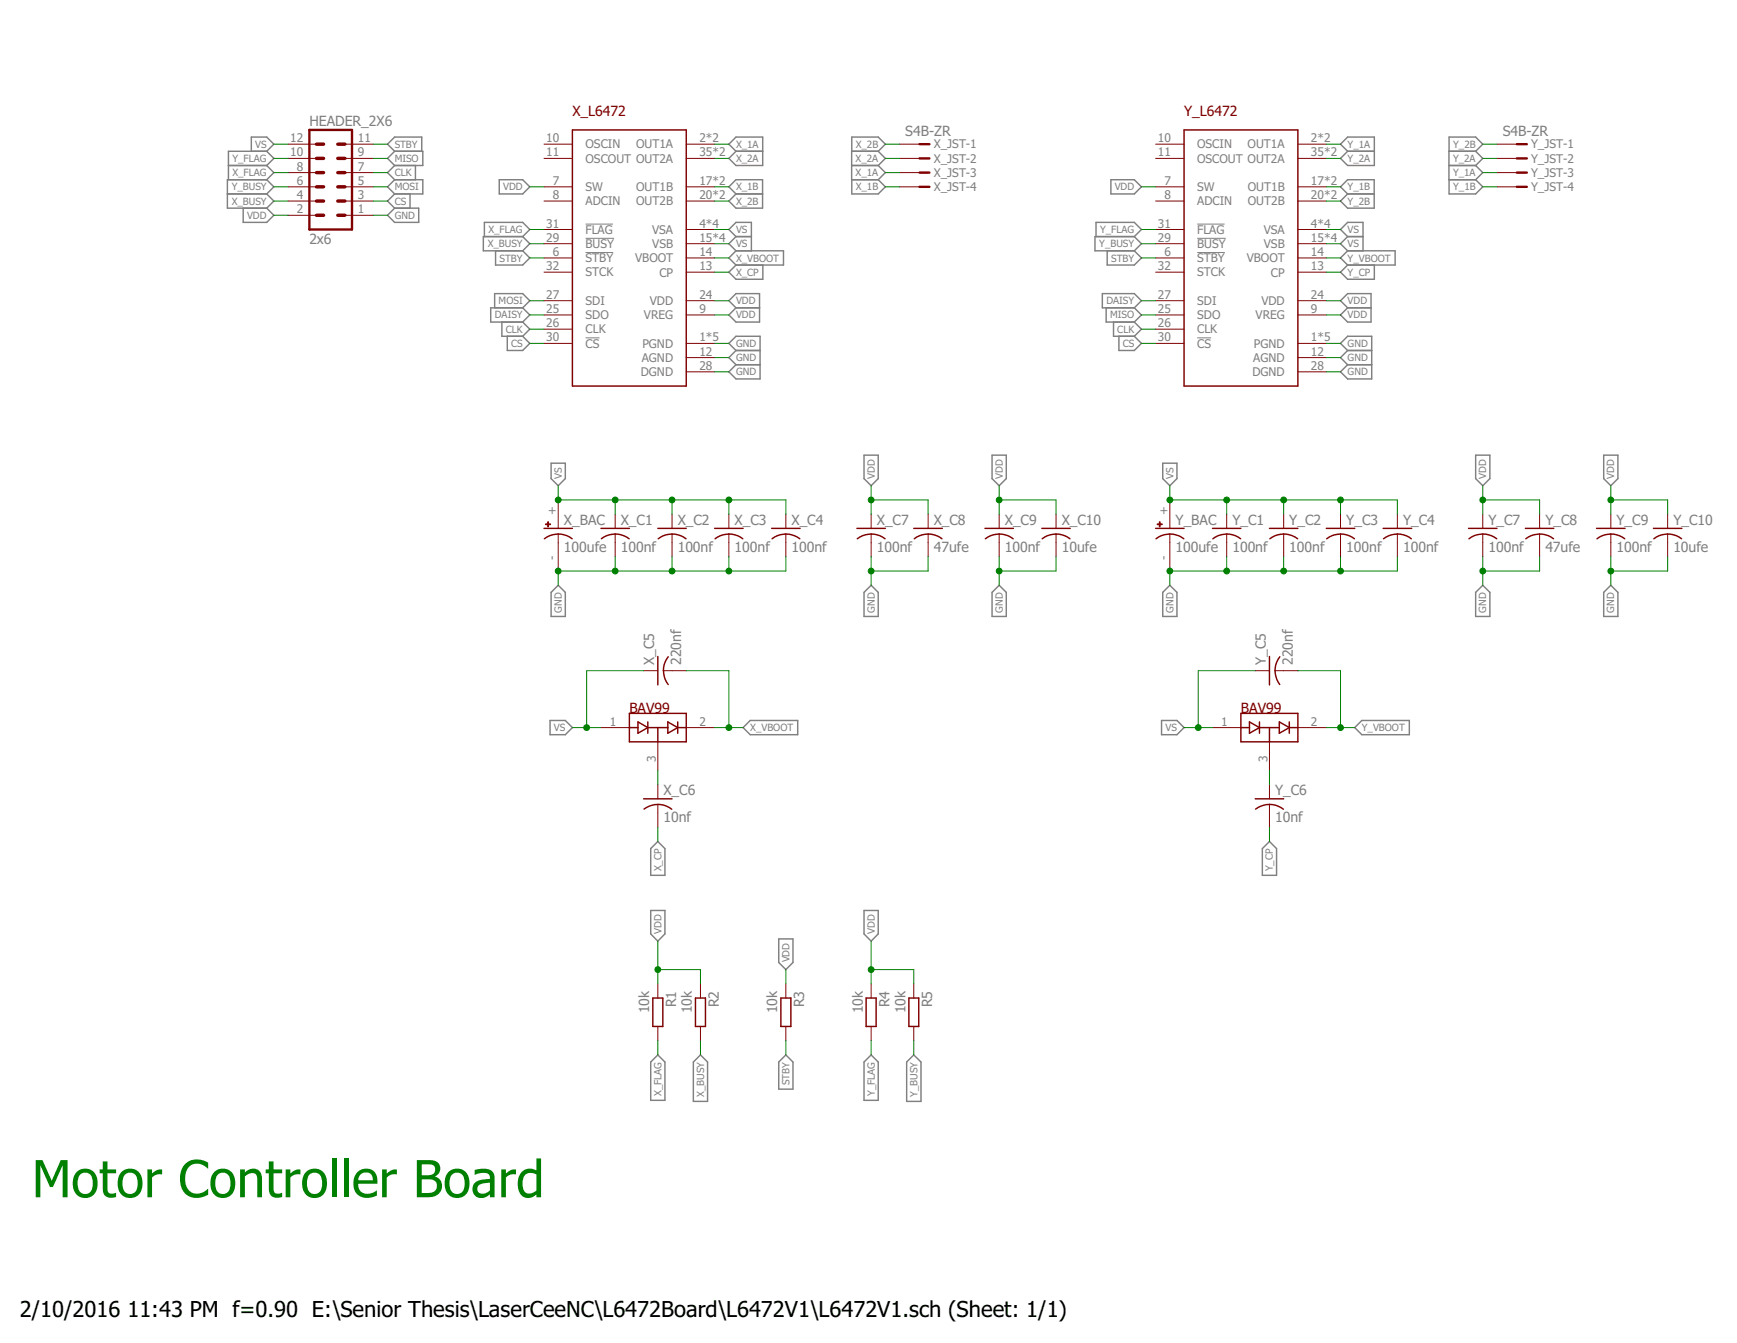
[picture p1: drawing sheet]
<svg xmlns="http://www.w3.org/2000/svg" width="279mm" height="216mm" viewBox="0 0 279 216" stroke-linecap="round" stroke-linejoin="round" font-family="sans-serif">
<path d="M94.2 36h4.4M94.2 38.3h4.6M192.6 36h4.4M192.6 38.3h4.6M94.2 40.6h4.4M94.2 54.3h2.2M192.6 40.6h4.4M192.6 54.3h2.2" fill="none" stroke="#808080" stroke-width=".16"/>
<g fill="none" stroke="#808080" stroke-width=".23">
<path d="M36.6 31.2h6.3M36.7 26.6h6.2M39.1 33.5v2.3h3.8l1.1-1.2-1.1-1.1M40.4 24.3v-2.3h2.5l1.1 1.2-1.1 1.1M42.9 28.9h-6.3v4.6h6.3M42.9 24.3h-6.2v4.6M42.9 26.6l1.1 1.1-1.1 1.2M42.9 31.2l1.1 1.1-1.1 1.2M42.9 24.3l1.1 1.2-1.1 1.1M42.9 28.9l1.1 1.1-1.1 1.2M62.3 34.6l1.2-1.1h3.9v2.3h-3.9zM63.5 28.9h4.5v2.3h-4.5"/>
<path d="M63.5 24.3l-1.2-1.1 1.2-1.2h4.3v2.3M63.5 24.3h4.5v2.3h-4.5M63.5 28.9l-1.2 1.1 1.2 1.2M63.5 26.6l-1.2 1.1 1.2 1.2M63.5 31.2l-1.2 1.1 1.2 1.2M63.5 24.3l-1.2 1.2 1.2 1.1M66 31.2v2.3M66.8 26.6v2.3M77.9 38v-2.2h6.2l1.1 1.1-1.1 1.1M80.3 28.9h3.8l1.1 1.1-1.1 1.2h-3.8zM84.1 38h-6.4v2.3h6.4M84.1 38l1.1 1.2-1.1 1.1"/>
<path d="M117.2 30l1.2-1.1h4.3v4.6h-4.3l-1.2-1.2 1.2-1.1zM117.2 23.2l1.2-1.2h4.3v4.6h-4.3l-1.2-1.1 1.2-1.2zM118.4 31.2h4.3M118.4 38l-1.2-1.1 1.2-1.1h2.5v4.5M118.4 24.3h4.3M118.4 38h2.5M118.4 38l-1.2 1.2 1.2 1.1M137 28.9h4.3M137 24.3h4.3M137 26.6h4.3M141.3 24.3l1.1-1.1-1.1-1.2h-4.3v9.2h4.3l1.1-1.2-1.1-1.1M141.3 24.3l1.1 1.2-1.1 1.1"/>
<path d="M141.3 26.6l1.1 1.1-1.1 1.2M176.3 38v-2.2h6.2l1.1 1.1-1.1 1.1M178.7 28.9h3.8l1.1 1.1-1.1 1.2h-3.8zM182.5 38h-6.4v2.3h6.4M182.5 38l1.1 1.2-1.1 1.1M215.6 30l1.2-1.1h4.2v4.6h-4.2l-1.2-1.2 1.2-1.1zM215.6 23.2l1.2-1.2h4.3v4.6h-4.3l-1.2-1.1 1.2-1.2zM216.8 31.2h4.2M216.8 38l-1.2-1.1 1.2-1.1h2.4v4.5M216.8 24.3h4.3M216.8 38h2.4M216.8 38l-1.2 1.2 1.2 1.1"/>
<path d="M233.1 28.9h4.3M233.1 24.3h4.3M233.1 26.6h4.3M237.4 24.3l1.1-1.1-1.1-1.2h-4.3v9.2h4.3l1.1-1.2-1.1-1.1M237.4 24.3l1.1 1.2-1.1 1.1M237.4 26.6l1.1 1.1-1.1 1.2M79.6 49.5v-2.3h4.5l1.1 1.1-1.1 1.2M79.7 40.3v2.3h4.4l1.1-1.1-1.1-1.2M80.7 51.8v2.3h3.4M81.6 54.1v2.2h2.5l1.1-1.1-1.1-1.1M84.1 49.5h-5.2v2.3h5.2M84.1 49.5l1.1 1.1-1.1 1.2"/>
<path d="M84.1 51.8l1.1 1.1-1.1 1.2M117.2 48.3l1.2-1.1h3.8v4.6h-3.8l-1.2-1.2 1.2-1.1zM118.4 49.5h3.8M118.4 42.6l-1.2 1.2 1.2 1.1h4.3v-2.3M118.4 40.3h7.6v2.3h-7.6M118.4 40.3l-1.2 1.2 1.2 1.1M118.4 56.3l-1.2-1.1 1.2-1.1h3.9v6.8h-3.9l-1.2-1.1 1.2-1.2M118.4 56.3h3.9M118.4 56.3l-1.2 1.2 1.2 1.1M118.4 58.6h3.9M177.3 47.2h5.2l1.1 1.1-1.1 1.2h-5.2zM177.9 49.5v2.3h4.6"/>
<path d="M178.1 40.3v2.3h4.4l1.1-1.1-1.1-1.2M179.1 51.8v2.3h3.4M180 54.1v2.2h2.5l1.1-1.1-1.1-1.1M182.5 51.8l1.1 1.1-1.1 1.2M182.5 49.5l1.1 1.1-1.1 1.2M215.6 48.3l1.2-1.1h3.7v4.6h-3.7l-1.2-1.2 1.2-1.1zM216.8 49.5h3.7M216.8 40.3h7.6v2.3h-7.6M216.8 42.6l-1.2 1.2 1.2 1.1h4.3v-2.3M216.8 56.3l-1.2-1.1 1.2-1.1h3.8v6.8h-3.8l-1.2-1.1 1.2-1.2M216.8 56.3h3.8M216.8 58.6h3.8"/>
<path d="M216.8 56.3l-1.2 1.2 1.2 1.1M216.8 40.3l-1.2 1.2 1.2 1.1M88.6 74.5h2.3v2.4l-1.1 1.2-1.2-1.2zM139 73.2h2.3v3.7l-1.2 1.2-1.1-1.2zM159.6 73.2h2.3v3.7l-1.2 1.2-1.1-1.2zM187 74.5h2.3v2.4l-1.1 1.2-1.2-1.2zM237.4 73.2h2.2v3.7l-1.1 1.2-1.1-1.2zM258 73.2h2.2v3.7l-1.1 1.2-1.1-1.2zM89.8 94.1l1.1 1.1v3.9h-2.3v-3.9zM140.1 94.1l1.2 1.1v3.9h-2.3v-3.9zM160.7 94.1l1.2 1.1v3.9h-2.3v-3.9zM188.2 94.1l1.1 1.1v3.9h-2.3v-3.9z"/>
<path d="M238.5 94.1l1.1 1.1v3.9h-2.2v-3.9zM259.1 94.1l1.1 1.1v3.9h-2.2v-3.9zM88.5 115.8h2.4l1.2 1.2-1.2 1.1h-2.4zM119.5 117l1.2-1.2h7.6v2.3h-7.6zM186.8 115.8h2.5l1.2 1.2-1.2 1.1h-2.5zM217.9 117l1.2-1.2h7.6v2.3h-7.6zM105.8 135.3l1.2 1.1v4.3h-2.3v-4.3zM203.1 136.4l1.1-1.1 1.1 1.1v4.3h-2.2zM104.7 146.4h2.3v3.7l-1.2 1.2-1.1-1.2zM125.3 150.9h2.3v3.8l-1.2 1.2-1.1-1.2zM139 146.4h2.3v3.7l-1.2 1.2-1.1-1.2zM105.8 169.6l1.2 1.1v6.2h-2.3v-6.2z"/>
<path d="M111.5 170.7l1.2-1.1 1.1 1.1v6.4h-2.3zM126.4 169.6l1.2 1.1v4.4h-2.3v-4.4zM140.1 169.6l1.2 1.1v6.2h-2.3v-6.2zM145.8 170.7l1.2-1.1 1.1 1.1v6.4h-2.3z"/>
</g>
<g fill="none" stroke="#800000" stroke-width=".16">
<path d="M46.3 23.2h4.6M46.3 25.5h4.6M46.3 30h4.6M46.3 32.3h4.6M46.3 27.7h4.6M46.3 34.6h4.6M55.5 23.2h4.5M55.5 25.5h4.5M55.5 30h4.5M55.5 32.3h4.5M55.5 27.7h4.5M55.5 34.6h4.5"/>
<path d="M87.5 23.2h4.6M87.5 25.5h4.6M87.5 30h4.6M87.5 32.3h4.6M87.5 36.9h4.6M87.5 39.2h4.6M110.4 23.2h4.6M110.4 25.5h4.6M110.4 30h4.6M110.4 32.3h4.6M110.4 36.9h4.6M110.4 39.2h4.6"/>
<path d="M144.7 23.2h4.6M144.7 25.5h4.6M144.7 30h4.6M144.7 27.7h4.6M185.9 23.2h4.6M185.9 25.5h4.6M185.9 30h4.6M185.9 32.3h4.6M185.9 36.9h4.6M185.9 39.2h4.6M208.8 23.2h4.5M208.8 25.5h4.5"/>
<path d="M208.8 30h4.5M208.8 32.3h4.5M208.8 36.9h4.5M208.8 39.2h4.5M240.8 23.2h4.6M240.8 25.5h4.6M240.8 30h4.6M240.8 27.7h4.6M87.5 41.5h4.6M87.5 43.8h4.6M87.5 48.3h4.6M87.5 50.6h4.6"/>
<path d="M87.5 55.2h4.6M87.5 52.9h4.6M110.4 41.5h4.6M110.4 43.8h4.6M110.4 48.3h4.6M110.4 50.6h4.6M110.4 55.2h4.6M110.4 57.5h4.6M110.4 59.8h4.6M185.9 41.5h4.6M185.9 43.8h4.6M185.9 48.3h4.6"/>
<path d="M185.9 50.6h4.6M185.9 55.2h4.6M185.9 52.9h4.6M208.8 41.5h4.5M208.8 43.8h4.5M208.8 48.3h4.5M208.8 50.6h4.5M208.8 55.2h4.5M208.8 57.5h4.5M208.8 59.8h4.5M89.8 80.4v4.5M89.8 85.9v5.9"/>
<path d="M99 82.7v2.2M99 85.9v3.6M108.1 82.7v2.2M108.1 85.9v3.6M117.2 82.7v2.2M117.2 85.9v3.6M126.4 82.7v2.2M126.4 85.9v3.6M140.1 82.7v2.2M140.1 85.9v3.6M149.3 82.7v2.2M149.3 85.9v3.6"/>
<path d="M160.7 82.7v2.2M160.7 85.9v3.6M169.9 82.7v2.2M169.9 85.9v3.6M188.2 80.4v4.5M188.2 85.9v5.9M197.3 82.7v2.2M197.3 85.9v3.6M206.5 82.7v2.2M206.5 85.9v3.6M215.6 82.7v2.2M215.6 85.9v3.6"/>
<path d="M224.8 82.7v2.2M224.8 85.9v3.6M238.5 82.7v2.2M238.5 85.9v3.6M247.6 82.7v2.2M247.6 85.9v3.6M259.1 82.7v2.2M259.1 85.9v3.6M268.2 82.7v2.2M268.2 85.9v3.6M96.7 117h4.5M103.5 107.8h2.3"/>
<path d="M105.8 119.3v4.5M106.7 107.8h3.7M110.4 117h4.6M195 117h4.6M201.9 107.8h2.3M204.2 119.3v4.5M205.1 107.8h3.7M208.8 117h4.5M105.8 126.1v2.3M105.8 129.3v3.7M204.2 126.1v2.3M204.2 129.3v3.7"/>
<path d="M105.8 158.2v2.2M112.7 158.2v2.2M126.4 158.2v2.2M140.1 158.2v2.2M147 158.2v2.2M105.8 165v2.3M112.7 165v2.3M126.4 165v2.3M140.1 165v2.3M147 165v2.3"/>
</g>
<g fill="none" stroke="#800000" stroke-width=".23">
<path d="M92.1 20.9h18.3v41.2h-18.3zM190.5 20.9h18.3v41.2h-18.3zM87.5 84.9h4.6M87.6 86.6a3.7 3.7 0 0 1 4.4 0M96.7 84.9h4.5M96.7 86.6a3.7 3.7 0 0 1 4.5 0M105.8 84.9h4.6M105.9 86.6a3.7 3.7 0 0 1 4.4 0M115 84.9h4.5M115 86.6a3.7 3.7 0 0 1 4.5 0M124.1 84.9h4.6M124.2 86.6a3.7 3.7 0 0 1 4.5 0"/>
<path d="M137.8 84.9h4.6M137.9 86.6a3.7 3.7 0 0 1 4.5 0M147 84.9h4.6M147.1 86.6a3.6 3.6 0 0 1 4.4 0M158.4 84.9h4.6M158.5 86.6a3.7 3.7 0 0 1 4.5 0M167.6 84.9h4.5M167.6 86.6a3.7 3.7 0 0 1 4.5 0M185.9 84.9h4.6M185.9 86.6a3.7 3.7 0 0 1 4.5 0M195 84.9h4.6M195.1 86.6a3.7 3.7 0 0 1 4.5 0"/>
<path d="M204.2 84.9h4.6M204.3 86.6a3.7 3.7 0 0 1 4.4 0M213.3 84.9h4.6M213.4 86.6a3.7 3.7 0 0 1 4.5 0M222.5 84.9h4.6M222.5 86.6a3.7 3.7 0 0 1 4.5 0M236.2 84.9h4.6M236.3 86.6a3.7 3.7 0 0 1 4.4 0M245.4 84.9h4.5M245.4 86.6a3.7 3.7 0 0 1 4.5 0M256.8 84.9h4.6M256.9 86.6a3.7 3.7 0 0 1 4.4 0"/>
<path d="M266 84.9h4.5M266 86.6a3.7 3.7 0 0 1 4.5 0M101.2 114.7h9.2v4.6h-9.2zM101.2 117h1.4M102.6 116.1l1.6 .9-1.6 .9zM104.2 117h3.2M104.2 116.1v1.8M105.8 105.5v4.6M105.8 117v2.3M106.7 107.8l.1 .5a3.3 3.3 0 0 0 .7 1.7M107.4 116.1l1.6 .9-1.6 .9zM107.5 105.6a3.7 3.7 0 0 0-.8 2.2"/>
<path d="M109 117h1.4M109 116.1v1.8M199.6 114.7h9.2v4.6h-9.2zM199.6 117h1.4M201 116.1l1.6 .9-1.6 .9zM202.6 117h3.2M202.6 116.1v1.8M204.2 105.5v4.6M204.2 117v2.3M205.8 116.1l1.6 .9-1.6 .9zM205.9 105.6a3.6 3.6 0 0 0-.1 4.4M207.4 117h1.4"/>
<path d="M207.4 116.1v1.8M103.5 128.4h4.6M103.6 130.1a3.6 3.6 0 0 1 4.5 0M201.9 128.4h4.6M202 130.1a3.6 3.6 0 0 1 4.4 0M105 160.4h1.6v4.6h-1.6zM111.9 160.4h1.6v4.6h-1.6zM125.6 160.4h1.6v4.6h-1.6zM139.3 160.4h1.6v4.6h-1.6zM146.2 160.4h1.6v4.6h-1.6z"/>
</g>
<g fill="#800000" stroke="#800000" stroke-width=".16">
<path d="M87.8 84.2h.8v.1h-.8z"/>
<path d="M88.1 83.9h.1v.8h-.1z"/>
<path d="M186.1 84.2h.8v.1h-.8z"/>
<path d="M186.5 83.9h.1v.8h-.1z"/>
</g>
<path d="M49.8 20.9h6.8v16h-6.8zM147.9 23.2h1.6M147.9 25.5h1.6M147.9 27.7h1.6M147.9 30h1.6M244 23.2h1.6M244 25.5h1.6M244 27.7h1.6M244 30h1.6" fill="none" stroke="#800000" stroke-width=".38"/>
<path d="M50.9 30h1.1M50.9 32.3h1.1M50.9 34.6h1.1M50.9 23.2h1.1M50.9 25.5h1.1M50.9 27.7h1.1M54.3 30h1.2M54.3 32.3h1.2M54.3 34.6h1.2M54.3 23.2h1.2M54.3 25.5h1.2M54.3 27.7h1.2" fill="none" stroke="#800000" stroke-width=".55"/>
<g fill="none" stroke="#008000" stroke-width=".16">
<path d="M44 30h2.3M44 34.6h2.3M44 23.2h2.3M44 27.7h2.3M44 25.5h2.3M44 32.3h2.3M60 30h2.3M60 34.6h2.3M60 23.2h2.3M60 27.7h2.3M60 25.5h2.3M60 32.3h2.3"/>
<path d="M85.2 30h2.3M85.2 36.9h2.3M85.2 39.2h2.3M115 30h2.2M115 23.2h2.2M115 25.5h2.2M115 32.3h2.2M115 36.9h2.2M115 39.2h2.2M142.4 30h2.3M142.4 23.2h2.3M142.4 27.7h2.3"/>
<path d="M142.4 25.5h2.3M183.6 30h2.3M183.6 36.9h2.3M183.6 39.2h2.3M213.3 30h2.3M213.3 23.2h2.3M213.3 25.5h2.3M213.3 32.3h2.3M213.3 36.9h2.3M213.3 39.2h2.3M238.5 30h2.3M238.5 23.2h2.3"/>
<path d="M238.5 27.7h2.3M238.5 25.5h2.3M85.2 48.3h2.3M85.2 50.6h2.3M85.2 41.5h2.3M85.2 55.2h2.3M85.2 52.9h2.3M115 48.3h2.2M115 50.6h2.2M115 41.5h2.2M115 43.8h2.2M115 55.2h2.2"/>
<path d="M115 57.5h2.2M115 59.8h2.2M183.6 48.3h2.3M183.6 50.6h2.3M183.6 41.5h2.3M183.6 55.2h2.3M183.6 52.9h2.3M213.3 48.3h2.3M213.3 50.6h2.3M213.3 41.5h2.3M213.3 43.8h2.3M213.3 55.2h2.3"/>
<path d="M213.3 57.5h2.3M213.3 59.8h2.3M89.8 78.1v2.3h36.6v2.3M140.1 78.1v4.6M160.7 78.1v4.6M188.2 78.1v2.3h36.6v2.3M238.5 78.1v4.6M259.1 78.1v4.6M99 80.4v2.3M99 89.5v2.3M108.1 80.4v2.3M108.1 89.5v2.3"/>
<path d="M117.2 80.4v2.3M117.2 89.5v2.3M126.4 89.5v2.3h-36.6v2.3M140.1 80.4h9.2v2.3M140.1 89.5v4.6M149.3 89.5v2.3h-9.2M160.7 89.5v4.6M160.7 80.4h9.2v2.3M169.9 89.5v2.3h-9.2M197.3 80.4v2.3M197.3 89.5v2.3M206.5 80.4v2.3"/>
<path d="M206.5 89.5v2.3M215.6 80.4v2.3M215.6 89.5v2.3M224.8 89.5v2.3h-36.6v2.3M238.5 80.4h9.1v2.3M238.5 89.5v4.6M247.6 89.5v2.3h-9.1M259.1 80.4h9.1v2.3M259.1 89.5v4.6M268.2 89.5v2.3h-9.1M92.1 117h4.6M103.5 107.8h-9.1v9.2"/>
<path d="M110.4 107.8h6.8v9.2M115 117h4.5M190.5 117h4.5M201.9 107.8h-9.2v9.2M208.8 107.8h6.8v9.2M213.3 117h4.6M105.8 123.8v2.3M105.8 133v2.3M204.2 123.8v2.3M204.2 133v2.3M105.8 151.3v6.9M105.8 155.9h6.9v2.3"/>
<path d="M126.4 155.9v2.3M140.1 155.9h6.9v2.3M140.1 151.3v6.9M105.8 167.3v2.3M112.7 167.3v2.3M126.4 167.3v2.3M140.1 167.3v2.3M147 167.3v2.3"/>
</g>
<g fill="#008000" stroke="#008000" stroke-width=".16">
<circle cx="160.7" cy="80.4" r=".47"/>
<circle cx="259.1" cy="80.4" r=".47"/>
<circle cx="105.8" cy="155.9" r=".47"/>
<circle cx="140.1" cy="155.9" r=".47"/>
<circle cx="140.1" cy="80.4" r=".47"/>
<circle cx="238.5" cy="80.4" r=".47"/>
<circle cx="108.1" cy="80.4" r=".47"/>
<circle cx="117.2" cy="80.4" r=".47"/>
<circle cx="99" cy="80.4" r=".47"/>
<circle cx="89.8" cy="80.4" r=".47"/>
<circle cx="206.5" cy="80.4" r=".47"/>
<circle cx="215.6" cy="80.4" r=".47"/>
<circle cx="197.3" cy="80.4" r=".47"/>
<circle cx="188.2" cy="80.4" r=".47"/>
<circle cx="94.4" cy="117" r=".47"/>
<circle cx="192.7" cy="117" r=".47"/>
<circle cx="117.2" cy="117" r=".47"/>
<circle cx="108.1" cy="91.8" r=".47"/>
<circle cx="117.2" cy="91.8" r=".47"/>
<circle cx="99" cy="91.8" r=".47"/>
<circle cx="89.8" cy="91.8" r=".47"/>
<circle cx="206.5" cy="91.8" r=".47"/>
<circle cx="215.6" cy="91.8" r=".47"/>
<circle cx="197.3" cy="91.8" r=".47"/>
<circle cx="188.2" cy="91.8" r=".47"/>
<circle cx="140.1" cy="91.8" r=".47"/>
<circle cx="160.7" cy="91.8" r=".47"/>
<circle cx="238.5" cy="91.8" r=".47"/>
<circle cx="259.1" cy="91.8" r=".47"/>
<circle cx="215.6" cy="117" r=".47"/>
</g>
<text font-size="8.2" fill="#008000" x="5.1" y="192.5">Motor Controller Board</text>
<g font-size="3.5">
<text x="3.2" y="211.7">2/10/2016</text>
<text x="20.5" y="211.7">11:43 PM f=0.90 E:\Senior Thesis\LaserCeeNC\L6472Board\L6472V1\L6472V1.sch (Sheet: 1/1)</text>
</g>
<g font-size="2.3" fill="#808080">
<text x="49.8" y="20.2">HEADER_2X6</text>
<text x="145.6" y="21.8">S4B-ZR</text>
<text x="241.7" y="21.8">S4B-ZR</text>
<text x="49.8" y="39.2">2x6</text>
<text x="90.7" y="88.7">100ufe</text>
<text x="90.7" y="84.4">X_BAC</text>
<text x="99.9" y="88.7">100nf</text>
<text x="99.9" y="84.4">X_C1</text>
<text x="109" y="88.7">100nf</text>
<text x="109" y="84.4">X_C2</text>
<text x="118.2" y="88.7">100nf</text>
<text x="118.2" y="84.4">X_C3</text>
<text x="127.3" y="88.7">100nf</text>
<text x="127.3" y="84.4">X_C4</text>
<text x="141" y="88.7">100nf</text>
<text x="141" y="84.4">X_C7</text>
<text x="150.2" y="88.7">47ufe</text>
<text x="150.2" y="84.4">X_C8</text>
<text x="161.6" y="88.7">100nf</text>
<text x="161.6" y="84.4">X_C9</text>
<text x="170.8" y="88.7">10ufe</text>
<text x="170.8" y="84.4">X_C10</text>
<text x="189.1" y="88.7">100ufe</text>
<text x="189.1" y="84.4">Y_BAC</text>
<text x="198.2" y="88.7">100nf</text>
<text x="198.2" y="84.4">Y_C1</text>
<text x="207.4" y="88.7">100nf</text>
<text x="207.4" y="84.4">Y_C2</text>
<text x="216.5" y="88.7">100nf</text>
<text x="216.5" y="84.4">Y_C3</text>
<text x="225.7" y="88.7">100nf</text>
<text x="225.7" y="84.4">Y_C4</text>
<text x="239.4" y="88.7">100nf</text>
<text x="239.4" y="84.4">Y_C7</text>
<text x="248.6" y="88.7">47ufe</text>
<text x="248.6" y="84.4">Y_C8</text>
<text x="260" y="88.7">100nf</text>
<text x="260" y="84.4">Y_C9</text>
<text x="269.2" y="88.7">10ufe</text>
<text x="269.2" y="84.4">Y_C10</text>
<text x="105.2" y="106.9" transform="rotate(-90 105.2 106.9)">X_C5</text>
<text x="109.6" y="106.9" transform="rotate(-90 109.6 106.9)">220nf</text>
<text x="203.6" y="106.9" transform="rotate(-90 203.6 106.9)">Y_C5</text>
<text x="208" y="106.9" transform="rotate(-90 208 106.9)">220nf</text>
<text x="106.7" y="127.8">X_C6</text>
<text x="205.1" y="127.8">Y_C6</text>
<text x="106.7" y="132.2">10nf</text>
<text x="205.1" y="132.2">10nf</text>
<text x="108.8" y="161.9" transform="rotate(-90 108.8 161.9)">R1</text>
<text x="115.6" y="161.9" transform="rotate(-90 115.6 161.9)">R2</text>
<text x="129.4" y="161.9" transform="rotate(-90 129.4 161.9)">R3</text>
<text x="143.1" y="161.9" transform="rotate(-90 143.1 161.9)">R4</text>
<text x="150" y="161.9" transform="rotate(-90 150 161.9)">R5</text>
<text x="104.4" y="162.9" transform="rotate(-90 104.4 162.9)">10k</text>
<text x="111.3" y="162.9" transform="rotate(-90 111.3 162.9)">10k</text>
<text x="125" y="162.9" transform="rotate(-90 125 162.9)">10k</text>
<text x="138.8" y="162.9" transform="rotate(-90 138.8 162.9)">10k</text>
<text x="145.6" y="162.9" transform="rotate(-90 145.6 162.9)">10k</text>
</g>
<g font-size="2.3" fill="#800000">
<text x="92.1" y="18.6">X_L6472</text>
<text x="190.5" y="18.6">Y_L6472</text>
<text x="101.2" y="114.7">BAV99</text>
<text x="199.6" y="114.7">BAV99</text>
</g>
<g font-size="1.9" fill="#808080">
<text x="46.7" y="22.8">12</text>
<text x="57.6" y="22.8">11</text>
<text x="87.9" y="22.8">10</text>
<text x="94.2" y="23.9">OSCIN</text>
<text x="102.3" y="23.9">OUT1A</text>
<text x="112.5" y="22.8">2*2</text>
<text x="150.2" y="23.9">X_JST-1</text>
<text x="186.2" y="22.8">10</text>
<text x="192.6" y="23.9">OSCIN</text>
<text x="200.7" y="23.9">OUT1A</text>
<text x="210.9" y="22.8">2*2</text>
<text x="246.3" y="23.9">Y_JST-1</text>
<text x="46.7" y="25.1">10</text>
<text x="47.7" y="29.7">6</text>
<text x="47.7" y="27.4">8</text>
<text x="57.6" y="29.7">5</text>
<text x="57.6" y="27.4">7</text>
<text x="57.6" y="25.1">9</text>
<text x="87.9" y="25.1">11</text>
<text x="88.9" y="29.7">7</text>
<text x="94.2" y="26.1">OSCOUT OUT2A</text>
<text x="112.5" y="25.1">35*2</text>
<text x="112.5" y="29.7">17*2</text>
<text x="150.2" y="26.1">X_JST-2</text>
<text x="150.2" y="28.4">X_JST-3</text>
<text x="186.2" y="25.1">11</text>
<text x="187.3" y="29.7">7</text>
<text x="192.6" y="26.1">OSCOUT OUT2A</text>
<text x="210.9" y="25.1">35*2</text>
<text x="210.9" y="29.7">17*2</text>
<text x="246.3" y="26.1">Y_JST-2</text>
<text x="246.3" y="28.4">Y_JST-3</text>
<text x="47.7" y="34.3">2</text>
<text x="47.7" y="32">4</text>
<text x="57.6" y="34.3">1</text>
<text x="57.6" y="32">3</text>
<text x="88.9" y="32">8</text>
<text x="94.2" y="30.7">SW</text>
<text x="94.2" y="33">ADCIN</text>
<text x="102.3" y="30.7">OUT1B</text>
<text x="102.3" y="33">OUT2B</text>
<text x="112.5" y="32">20*2</text>
<text x="150.2" y="30.7">X_JST-4</text>
<text x="187.3" y="32">8</text>
<text x="192.6" y="30.7">SW</text>
<text x="192.6" y="33">ADCIN</text>
<text x="200.7" y="30.7">OUT1B</text>
<text x="200.7" y="33">OUT2B</text>
<text x="210.9" y="32">20*2</text>
<text x="246.3" y="30.7">Y_JST-4</text>
<text x="87.9" y="36.6">31</text>
<text x="87.9" y="38.9">29</text>
<text x="88.9" y="41.2">6</text>
<text x="94.2" y="37.6">FLAG</text>
<text x="94.2" y="39.9">BUSY</text>
<text x="104.9" y="37.6">VSA</text>
<text x="104.9" y="39.9">VSB</text>
<text x="112.5" y="36.6">4*4</text>
<text x="112.5" y="38.9">15*4</text>
<text x="112.5" y="41.2">14</text>
<text x="186.2" y="36.6">31</text>
<text x="186.2" y="38.9">29</text>
<text x="187.3" y="41.2">6</text>
<text x="192.6" y="37.6">FLAG</text>
<text x="192.6" y="39.9">BUSY</text>
<text x="203.3" y="37.6">VSA</text>
<text x="203.3" y="39.9">VSB</text>
<text x="210.9" y="36.6">4*4</text>
<text x="210.9" y="38.9">15*4</text>
<text x="210.9" y="41.2">14</text>
<text x="87.9" y="43.4">32</text>
<text x="94.2" y="42.2">STBY</text>
<text x="94.2" y="44.4">STCK</text>
<text x="102.2" y="42.2">VBOOT</text>
<text x="106.1" y="44.5">CP</text>
<text x="112.5" y="43.4">13</text>
<text x="186.2" y="43.4">32</text>
<text x="192.6" y="42.2">STBY</text>
<text x="192.6" y="44.4">STCK</text>
<text x="200.5" y="42.2">VBOOT</text>
<text x="204.4" y="44.5">CP</text>
<text x="210.9" y="43.4">13</text>
<text x="87.9" y="48">27</text>
<text x="87.9" y="50.3">25</text>
<text x="87.9" y="52.6">26</text>
<text x="94.2" y="49">SDI</text>
<text x="94.2" y="51.3">SDO</text>
<text x="94.2" y="53.6">CLK</text>
<text x="103.6" y="51.3">VREG</text>
<text x="104.5" y="49">VDD</text>
<text x="112.5" y="48">24</text>
<text x="112.5" y="50.3">9</text>
<text x="186.2" y="48">27</text>
<text x="186.2" y="50.3">25</text>
<text x="186.2" y="52.6">26</text>
<text x="192.6" y="49">SDI</text>
<text x="192.6" y="51.3">SDO</text>
<text x="192.6" y="53.6">CLK</text>
<text x="202" y="51.3">VREG</text>
<text x="202.9" y="49">VDD</text>
<text x="210.9" y="48">24</text>
<text x="210.9" y="50.3">9</text>
<text x="87.9" y="54.9">30</text>
<text x="94.2" y="55.9">CS</text>
<text x="103.2" y="58.2">AGND</text>
<text x="103.3" y="55.9">PGND</text>
<text x="112.5" y="54.9">1*5</text>
<text x="112.5" y="57.2">12</text>
<text x="112.5" y="59.5">28</text>
<text x="186.2" y="54.9">30</text>
<text x="192.6" y="55.9">CS</text>
<text x="201.6" y="58.2">AGND</text>
<text x="201.7" y="55.9">PGND</text>
<text x="210.9" y="54.9">1*5</text>
<text x="210.9" y="57.2">12</text>
<text x="210.9" y="59.5">28</text>
<text x="103.1" y="60.5">DGND</text>
<text x="201.5" y="60.5">DGND</text>
<text x="89.5" y="82.8" transform="rotate(-90 89.5 82.8)">+</text>
<text x="187.9" y="82.8" transform="rotate(-90 187.9 82.8)">+</text>
<text x="89.5" y="90" transform="rotate(-90 89.5 90)">-</text>
<text x="187.9" y="90" transform="rotate(-90 187.9 90)">-</text>
<text x="98.1" y="116.7">1</text>
<text x="112.5" y="116.7">2</text>
<text x="196.4" y="116.7">1</text>
<text x="210.9" y="116.7">2</text>
<text x="105.5" y="122.4" transform="rotate(-90 105.5 122.4)">3</text>
<text x="203.9" y="122.4" transform="rotate(-90 203.9 122.4)">3</text>
</g>
<g font-size="1.6" fill="#808080">
<text x="41.1" y="23.7">VS</text>
<text x="63.5" y="23.7">STBY</text>
<text x="118.4" y="23.7">X_1A</text>
<text x="137.7" y="23.7">X_2B</text>
<text x="216.8" y="23.7">Y_1A</text>
<text x="233.7" y="23.7">Y_2B</text>
<text x="37.4" y="28.3">X_FLAG</text>
<text x="37.4" y="26">Y_FLAG</text>
<text x="63.5" y="28.3">CLK</text>
<text x="63.5" y="26">MISO</text>
<text x="118.4" y="26">X_2A</text>
<text x="137.6" y="28.3">X_1A</text>
<text x="137.6" y="26">X_2A</text>
<text x="216.8" y="26">Y_2A</text>
<text x="233.7" y="28.3">Y_1A</text>
<text x="233.7" y="26">Y_2A</text>
<text x="37.3" y="32.9">X_BUSY</text>
<text x="37.3" y="30.6">Y_BUSY</text>
<text x="39.7" y="35.2">VDD</text>
<text x="63.5" y="35.2">GND</text>
<text x="63.5" y="30.6">MOSI</text>
<text x="63.5" y="32.9">CS</text>
<text x="80.9" y="30.6">VDD</text>
<text x="118.4" y="30.6">X_1B</text>
<text x="118.4" y="32.9">X_2B</text>
<text x="137.7" y="30.6">X_1B</text>
<text x="179.3" y="30.6">VDD</text>
<text x="216.8" y="30.6">Y_1B</text>
<text x="216.8" y="32.9">Y_2B</text>
<text x="233.7" y="30.6">Y_1B</text>
<text x="78.4" y="39.8">X_BUSY</text>
<text x="78.6" y="37.5">X_FLAG</text>
<text x="118.4" y="37.5">VS</text>
<text x="118.4" y="39.8">VS</text>
<text x="176.8" y="39.8">Y_BUSY</text>
<text x="176.9" y="37.5">Y_FLAG</text>
<text x="216.8" y="37.5">VS</text>
<text x="216.8" y="39.8">VS</text>
<text x="80.4" y="42">STBY</text>
<text x="118.4" y="42">X_VBOOT</text>
<text x="118.4" y="44.3">X_CP</text>
<text x="178.7" y="42">STBY</text>
<text x="216.8" y="42">Y_VBOOT</text>
<text x="216.8" y="44.3">Y_CP</text>
<text x="79.6" y="51.2">DAISY</text>
<text x="80.2" y="48.9">MOSI</text>
<text x="81.3" y="53.5">CLK</text>
<text x="118.4" y="48.9">VDD</text>
<text x="118.4" y="51.2">VDD</text>
<text x="178" y="48.9">DAISY</text>
<text x="178.6" y="51.2">MISO</text>
<text x="179.7" y="53.5">CLK</text>
<text x="216.8" y="48.9">VDD</text>
<text x="216.8" y="51.2">VDD</text>
<text x="82.2" y="55.8">CS</text>
<text x="118.4" y="55.8">GND</text>
<text x="118.4" y="58.1">GND</text>
<text x="180.6" y="55.8">CS</text>
<text x="216.8" y="55.8">GND</text>
<text x="216.8" y="58.1">GND</text>
<text x="118.4" y="60.3">GND</text>
<text x="216.8" y="60.3">GND</text>
<text x="90.4" y="76.9" transform="rotate(-90 90.4 76.9)">VS</text>
<text x="140.7" y="76.9" transform="rotate(-90 140.7 76.9)">VDD</text>
<text x="161.3" y="76.9" transform="rotate(-90 161.3 76.9)">VDD</text>
<text x="188.7" y="76.9" transform="rotate(-90 188.7 76.9)">VS</text>
<text x="239.1" y="76.9" transform="rotate(-90 239.1 76.9)">VDD</text>
<text x="259.7" y="76.9" transform="rotate(-90 259.7 76.9)">VDD</text>
<text x="90.4" y="98.5" transform="rotate(-90 90.4 98.5)">GND</text>
<text x="140.7" y="98.5" transform="rotate(-90 140.7 98.5)">GND</text>
<text x="161.3" y="98.5" transform="rotate(-90 161.3 98.5)">GND</text>
<text x="188.7" y="98.5" transform="rotate(-90 188.7 98.5)">GND</text>
<text x="239.1" y="98.5" transform="rotate(-90 239.1 98.5)">GND</text>
<text x="259.7" y="98.5" transform="rotate(-90 259.7 98.5)">GND</text>
<text x="89.1" y="117.5">VS</text>
<text x="120.7" y="117.5">X_VBOOT</text>
<text x="187.5" y="117.5">VS</text>
<text x="219.1" y="117.5">Y_VBOOT</text>
<text x="106.4" y="140.1" transform="rotate(-90 106.4 140.1)">X_CP</text>
<text x="204.8" y="140.1" transform="rotate(-90 204.8 140.1)">Y_CP</text>
<text x="106.4" y="150.1" transform="rotate(-90 106.4 150.1)">VDD</text>
<text x="127" y="154.7" transform="rotate(-90 127 154.7)">VDD</text>
<text x="140.7" y="150.1" transform="rotate(-90 140.7 150.1)">VDD</text>
<text x="106.4" y="176.2" transform="rotate(-90 106.4 176.2)">X_FLAG</text>
<text x="113.2" y="176.4" transform="rotate(-90 113.2 176.4)">X_BUSY</text>
<text x="127" y="174.4" transform="rotate(-90 127 174.4)">STBY</text>
<text x="140.7" y="176.2" transform="rotate(-90 140.7 176.2)">Y_FLAG</text>
<text x="147.6" y="176.4" transform="rotate(-90 147.6 176.4)">Y_BUSY</text>
</g>
</svg>
